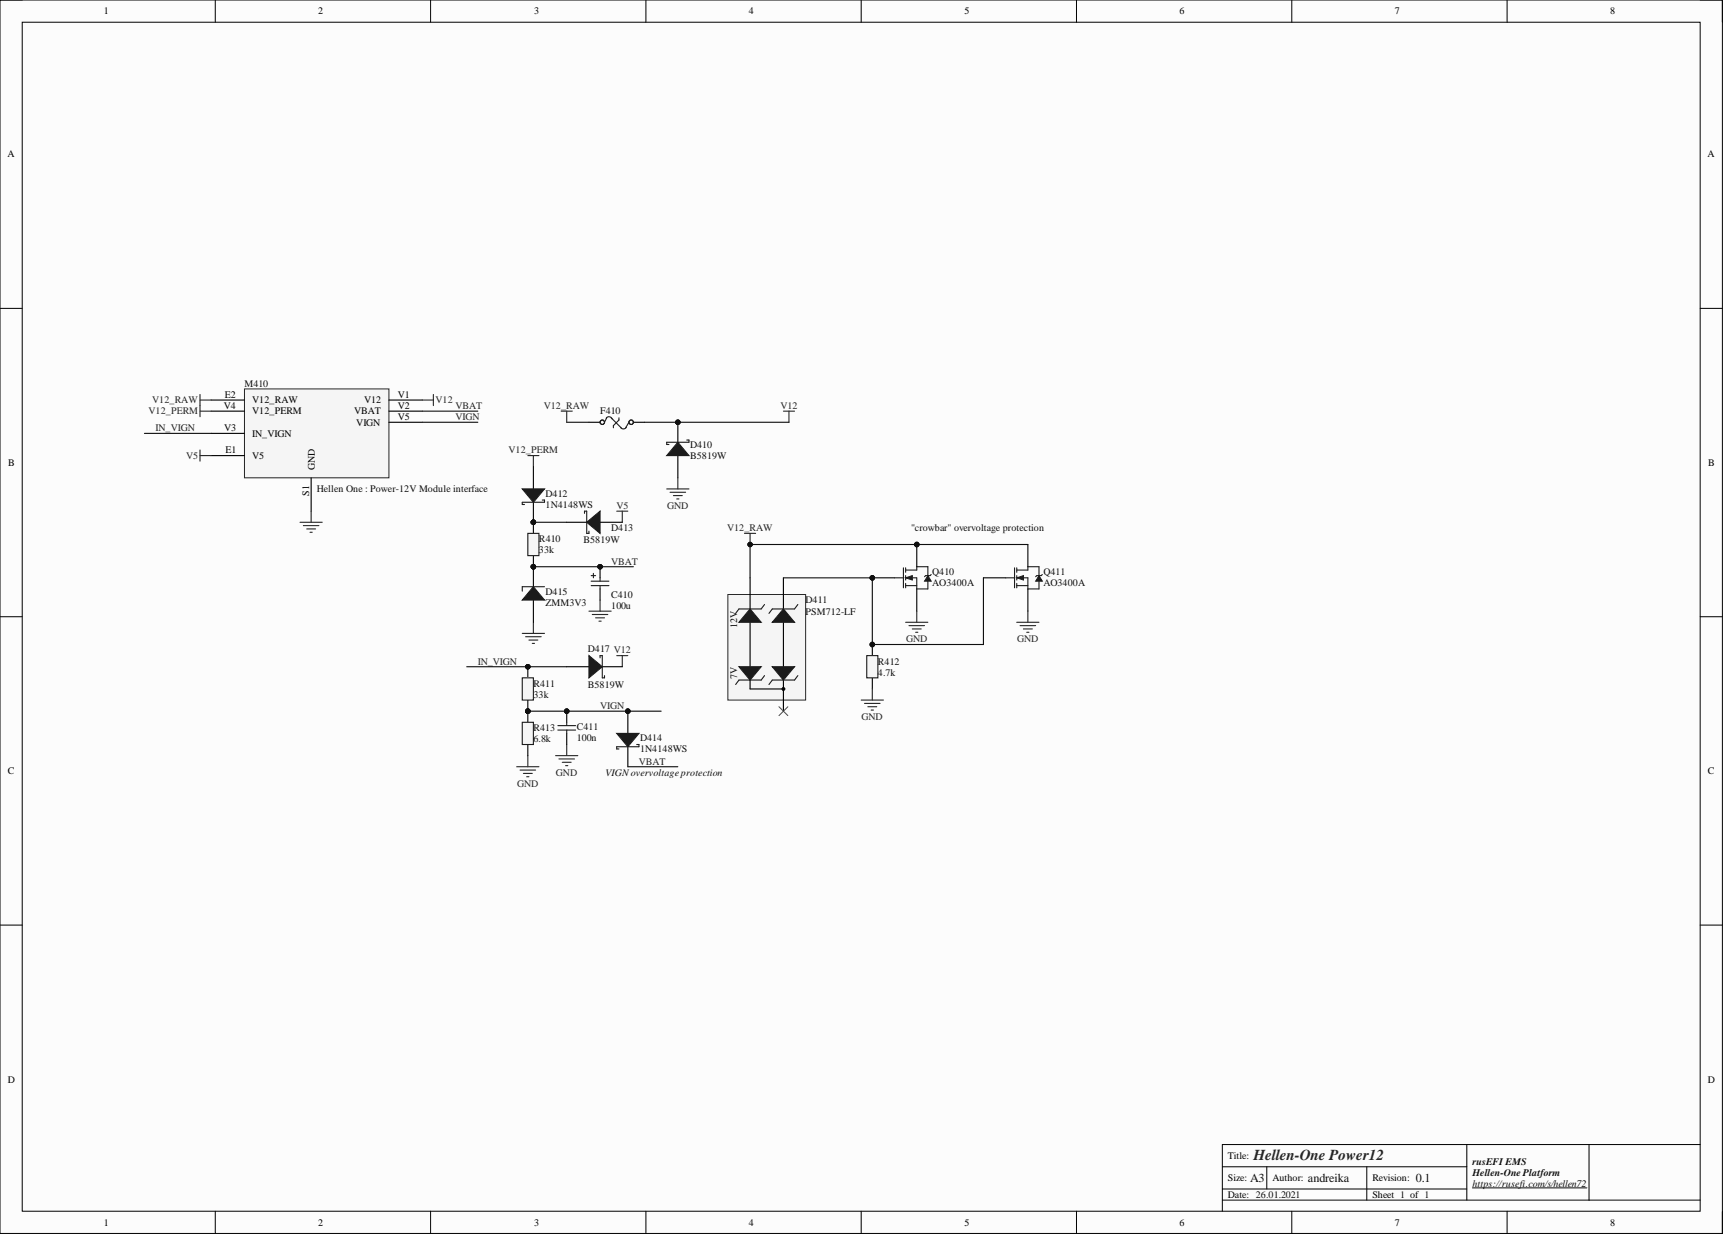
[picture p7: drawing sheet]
<svg xmlns="http://www.w3.org/2000/svg" width="393mm" height="282mm" viewBox="0 0 393 282" stroke-linecap="round" stroke-linejoin="round" font-family="sans-serif">
<path d="M0 0h393v281.5h-393z" fill-rule="evenodd" fill="#fcfcfc"/>
<path d="M0 0h393v281.5h-393z" fill="none" stroke="#000" stroke-width=".23"/>
<path d="M5.1 5.1h382.8v271.3h-382.8z" fill-rule="evenodd" fill="#fcfcfc"/>
<g fill="none" stroke="#000" stroke-width=".23">
<path d="M0 0h5.1M5.1 5.1h382.8v271.3h-382.8zM49.1 0v5.1M98.2 0v5.1M147.4 0v5.1M196.5 0v5.1M245.6 0v5.1M294.7 0v5.1M343.9 0v5.1M387.9 0h5.1v5.1M0 70.4h5.1M387.9 70.4h5.1"/>
<path d="M0 140.8h5.1M387.9 140.8h5.1M0 211.1h5.1M387.9 211.1h5.1M49.1 276.4v5.1M98.2 276.4v5.1M147.4 276.4v5.1M196.5 276.4v5.1M245.6 276.4v5.1M278.9 266.3h55.8M278.9 273.9h109M278.9 271.4h55.8"/>
<path d="M289 266.3v5.1M294.7 276.4v5.1M311.8 266.3v7.6M334.7 261.2v12.7M343.9 276.4v5.1M362.6 261.2v12.7M387.9 261.2h-109v15.2M393 276.4v5.1"/>
</g>
<path d="M335.9 271.1h26.2" fill="none" stroke="#0e0e0e" stroke-width=".23"/>
<g fill="none" stroke="#262626" stroke-width=".25">
<path d="M120.4 104h2.6M121.7 104v2.5M140.7 116.7h2.5M142 116.7v2.5M134.4 139.5h5M136.9 137v2.5M119.2 144.6h5M119.9 145.3h3.6M120.7 146.1h2M121.4 146.8h.6M121.7 142v2.6M135.1 140.3h3.6"/>
<path d="M135.9 141h2M136.7 141.8h.5M140.7 149.6h2.5M142 149.6v2.6M117.9 175h5.1M118.7 175.8h3.5M119.4 176.5h2M120.2 177.3h.5M120.4 172.5v2.5"/>
</g>
<circle cx="136.9" cy="129.3" r=".51" fill="#0e0e0e"/>
<circle cx="136.9" cy="129.3" r=".51" fill="none" stroke="#0e0e0e" stroke-width=".23"/>
<path d="M136.9 129.3v2.6" fill="none" stroke="#000" stroke-width=".25"/>
<circle cx="136.9" cy="129.3" r=".51" fill="#0e0e0e"/>
<circle cx="136.9" cy="129.3" r=".51" fill="none" stroke="#0e0e0e" stroke-width=".23"/>
<path d="M136.9 134.4v2.6" fill="none" stroke="#000" stroke-width=".25"/>
<path d="M134.9 132.6h4M134.9 131.4h1M134.9 133.7h4M135.4 130.9v1M136.9 131.9v.7M136.9 133.7v.7" fill="none" stroke="#1c1c1c" stroke-width=".25"/>
<circle cx="121.7" cy="119.2" r=".51" fill="#0e0e0e"/>
<circle cx="121.7" cy="119.2" r=".51" fill="none" stroke="#0e0e0e" stroke-width=".23"/>
<path d="M121.7 106.5v5.1M121.7 114.1v5.1" fill="none" stroke="#000" stroke-width=".25"/>
<circle cx="121.7" cy="119.2" r=".51" fill="#0e0e0e"/>
<circle cx="121.7" cy="119.2" r=".51" fill="none" stroke="#0e0e0e" stroke-width=".23"/>
<path d="M119.2 111.6h5l-2.5 3z" fill="#1c1c1c"/>
<path d="M119.2 111.6h5l-2.5 3zM123.7 114.1h.5v.5h-5v.5h.5" fill="none" stroke="#1c1c1c" stroke-width=".25"/>
<path d="M126.8 172.5h5M127.5 173.2h3.6M128.3 174h2M129 174.7h.6M129.3 169.9v2.6" fill="none" stroke="#262626" stroke-width=".25"/>
<path d="M129.3 119.2h5.1M136.9 119.2h5.1" fill="none" stroke="#000" stroke-width=".25"/>
<path d="M133.9 119.2l3-2.5v5z" fill="#1c1c1c"/>
<path d="M133.4 117.2v-.5h.5v5h.5v-.5M133.9 119.2l3-2.5v5z" fill="none" stroke="#1c1c1c" stroke-width=".25"/>
<circle cx="121.7" cy="129.3" r=".51" fill="#0e0e0e"/>
<circle cx="121.7" cy="129.3" r=".51" fill="none" stroke="#0e0e0e" stroke-width=".23"/>
<path d="M121.7 129.3v5.1M121.7 137v5" fill="none" stroke="#000" stroke-width=".25"/>
<circle cx="121.7" cy="129.3" r=".51" fill="#0e0e0e"/>
<circle cx="121.7" cy="129.3" r=".51" fill="none" stroke="#0e0e0e" stroke-width=".23"/>
<path d="M121.7 133.9l2.5 3.1h-5z" fill="#1c1c1c"/>
<path d="M121.7 133.9l2.5 3.1h-5zM124.2 133.9h-5v1" fill="none" stroke="#1c1c1c" stroke-width=".25"/>
<circle cx="129.3" cy="162.3" r=".51" fill="#0e0e0e"/>
<circle cx="129.3" cy="162.3" r=".51" fill="none" stroke="#0e0e0e" stroke-width=".23"/>
<path d="M129.3 162.3v2.6" fill="none" stroke="#000" stroke-width=".25"/>
<circle cx="129.3" cy="162.3" r=".51" fill="#0e0e0e"/>
<circle cx="129.3" cy="162.3" r=".51" fill="none" stroke="#0e0e0e" stroke-width=".23"/>
<path d="M129.3 167.4v2.5" fill="none" stroke="#000" stroke-width=".25"/>
<path d="M127.3 166.6h4M127.3 165.6h4M129.3 164.9v.7M129.3 166.6v.8" fill="none" stroke="#1c1c1c" stroke-width=".25"/>
<circle cx="121.7" cy="129.3" r=".51" fill="#0e0e0e"/>
<circle cx="121.7" cy="129.3" r=".51" fill="none" stroke="#0e0e0e" stroke-width=".23"/>
<circle cx="121.7" cy="119.2" r=".51" fill="#0e0e0e"/>
<circle cx="121.7" cy="119.2" r=".51" fill="none" stroke="#0e0e0e" stroke-width=".23"/>
<path d="M121.7 126.8v2.5" fill="none" stroke="#000" stroke-width=".25"/>
<circle cx="121.7" cy="129.3" r=".51" fill="#0e0e0e"/>
<circle cx="121.7" cy="129.3" r=".51" fill="none" stroke="#0e0e0e" stroke-width=".23"/>
<path d="M121.7 119.2v2.5" fill="none" stroke="#000" stroke-width=".25"/>
<circle cx="121.7" cy="119.2" r=".51" fill="#0e0e0e"/>
<circle cx="121.7" cy="119.2" r=".51" fill="none" stroke="#0e0e0e" stroke-width=".23"/>
<path d="M120.4 121.7h2.6v5.1h-2.6z" fill-rule="evenodd" fill="#f5f5f5"/>
<path d="M120.4 121.7h2.6v5.1h-2.6z" fill="none" stroke="#1c1c1c" stroke-width=".25"/>
<path d="M178.7 93.8h2.6M180 93.8v2.6" fill="none" stroke="#262626" stroke-width=".25"/>
<path d="M166.1 135.7h17.7v24.1h-17.7z" fill-rule="evenodd" fill="#f5f5f5"/>
<path d="M166.1 135.7h17.7v24.1h-17.7z" fill="none" stroke="#262626" stroke-width=".23"/>
<g fill="none" stroke="#000" stroke-width=".25">
<path d="M171.1 131.9v7.6M178.7 131.9v7.6M171.1 142v10.2M171.1 154.7v2.5h7.6M178.7 142v10.2M178.7 154.7v7.6"/>
<circle cx="178.7" cy="157.2" r=".28"/>
</g>
<path d="M174.4 138l-.7 1h-5.1l-.8 1M182 138l-.7 1h-5.1l-.8 1M174.4 154.2l-.7 1h-5.1l-.8 1M182 154.2l-.7 1h-5.1l-.8 1" fill="none" stroke="#1c1c1c" stroke-width=".25"/>
<path d="M168.6 152.2h5.1l-2.6 3z" fill="#1c1c1c"/>
<path d="M168.6 152.2h5.1l-2.6 3z" fill="none" stroke="#1c1c1c" stroke-width=".25"/>
<path d="M176.2 152.2h5.1l-2.6 3z" fill="#1c1c1c"/>
<path d="M176.2 152.2h5.1l-2.6 3z" fill="none" stroke="#1c1c1c" stroke-width=".25"/>
<path d="M178.7 139l2.6 3h-5.1z" fill="#1c1c1c"/>
<path d="M178.7 139l2.6 3h-5.1z" fill="none" stroke="#1c1c1c" stroke-width=".25"/>
<path d="M171.1 139l2.6 3h-5.1z" fill="#1c1c1c"/>
<g fill="none" stroke="#1c1c1c" stroke-width=".25">
<path d="M138.3 95.5l.2-.3a.76 .76 0 0 1 1.2 .4M138.4 95.4l-.5 1M139.4 95.4l2.3 2.2M141.2 95.4v.5l-1.2 1.2v.5M142.9 97.5l-.1 .1a.76 .76 0 0 1-1.2 0M143.5 96.4l-.8 1.2M171.1 139l2.6 3h-5.1z"/>
<circle cx="137.4" cy="96.4" r=".51"/>
<circle cx="144" cy="96.4" r=".51"/>
</g>
<path d="M134.4 96.4h2.5M144.5 96.4h2.6M129.3 152.2h5.1M136.9 152.2h5.1" fill="none" stroke="#000" stroke-width=".25"/>
<path d="M128 93.8h2.6M129.3 93.8v2.6M152.1 111.6h5.1M152.9 112.4h3.5M153.6 113.1h2.1M154.4 113.9h.5M154.7 109.1v2.5" fill="none" stroke="#262626" stroke-width=".25"/>
<path d="M134.4 149.6l3 2.6-3 2.5z" fill="#1c1c1c"/>
<path d="M134.4 149.6l3 2.6-3 2.5zM136.9 150.1v-.5h.5v5.1h.5v-.5" fill="none" stroke="#1c1c1c" stroke-width=".25"/>
<circle cx="154.7" cy="96.4" r=".51" fill="#0e0e0e"/>
<circle cx="154.7" cy="96.4" r=".51" fill="none" stroke="#0e0e0e" stroke-width=".23"/>
<path d="M154.7 96.4v5M154.7 104v5.1" fill="none" stroke="#000" stroke-width=".25"/>
<circle cx="154.7" cy="96.4" r=".51" fill="#0e0e0e"/>
<circle cx="154.7" cy="96.4" r=".51" fill="none" stroke="#0e0e0e" stroke-width=".23"/>
<path d="M154.7 100.9l2.5 3.1h-5.1z" fill="#1c1c1c"/>
<path d="M154.7 100.9l2.5 3.1h-5.1zM156.7 100.4h.5v.5h-5.1v.5h.5" fill="none" stroke="#1c1c1c" stroke-width=".25"/>
<path d="M106.5 152.2h22.8" fill="none" stroke="#0e0e0e" stroke-width=".25"/>
<circle cx="120.4" cy="152.2" r=".51" fill="#0e0e0e"/>
<circle cx="120.4" cy="152.2" r=".51" fill="none" stroke="#0e0e0e" stroke-width=".23"/>
<path d="M121.7 129.3h22.8" fill="none" stroke="#0e0e0e" stroke-width=".25"/>
<circle cx="121.7" cy="129.3" r=".51" fill="#0e0e0e"/>
<circle cx="121.7" cy="129.3" r=".51" fill="none" stroke="#0e0e0e" stroke-width=".23"/>
<circle cx="136.9" cy="129.3" r=".51" fill="#0e0e0e"/>
<circle cx="136.9" cy="129.3" r=".51" fill="none" stroke="#0e0e0e" stroke-width=".23"/>
<path d="M121.7 119.2h7.6" fill="none" stroke="#0e0e0e" stroke-width=".25"/>
<circle cx="121.7" cy="119.2" r=".51" fill="#0e0e0e"/>
<circle cx="121.7" cy="119.2" r=".51" fill="none" stroke="#0e0e0e" stroke-width=".23"/>
<path d="M120.4 162.3h30.5" fill="none" stroke="#0e0e0e" stroke-width=".25"/>
<circle cx="120.4" cy="162.3" r=".51" fill="#0e0e0e"/>
<circle cx="120.4" cy="162.3" r=".51" fill="none" stroke="#0e0e0e" stroke-width=".23"/>
<circle cx="129.3" cy="162.3" r=".51" fill="#0e0e0e"/>
<circle cx="129.3" cy="162.3" r=".51" fill="none" stroke="#0e0e0e" stroke-width=".23"/>
<circle cx="143.2" cy="162.3" r=".51" fill="#0e0e0e"/>
<circle cx="143.2" cy="162.3" r=".51" fill="none" stroke="#0e0e0e" stroke-width=".23"/>
<path d="M129.3 96.4h5.1M147.1 96.4h32.9" fill="none" stroke="#0e0e0e" stroke-width=".25"/>
<circle cx="154.7" cy="96.4" r=".51" fill="#0e0e0e"/>
<circle cx="154.7" cy="96.4" r=".51" fill="none" stroke="#0e0e0e" stroke-width=".23"/>
<path d="M55.8 88.8h32.9v20.3h-32.9z" fill-rule="evenodd" fill="#f5f5f5"/>
<path d="M55.8 88.8h32.9v20.3h-32.9z" fill="none" stroke="#262626" stroke-width=".23"/>
<path d="M48.2 91.3h7.6M48.2 93.8h7.6M48.2 98.9h7.6M88.7 91.3h7.6M88.7 93.8h7.6M88.7 96.4h7.6M48.2 104h7.6M71 109.1v7.6" fill="none" stroke="#000" stroke-width=".25"/>
<g fill="none" stroke="#262626" stroke-width=".25">
<path d="M45.6 90v5.1M45.6 91.3h2.6M45.6 93.8h2.6M96.3 91.3h2.6M98.9 90v2.6M45.6 102.7v2.6M45.6 104h2.6M68.5 119.2h5M69.2 120h3.6M71 116.7v2.5M70 120.7h2M70.7 121.5h.5"/>
<path d="M169.9 121.7h2.5M171.1 121.7v2.6"/>
</g>
<path d="M33 98.9h15.2M96.3 93.8h12.7M96.3 96.4h12.7" fill="none" stroke="#0e0e0e" stroke-width=".25"/>
<circle cx="171.1" cy="124.3" r=".51" fill="#0e0e0e"/>
<circle cx="171.1" cy="124.3" r=".51" fill="none" stroke="#0e0e0e" stroke-width=".23"/>
<path d="M177.7 161.3l2.1 2M179.8 161.3l-2.1 2" fill="none" stroke="#4c4c4c" stroke-width=".23"/>
<circle cx="199" cy="147.1" r=".51" fill="#0e0e0e"/>
<circle cx="199" cy="147.1" r=".51" fill="none" stroke="#0e0e0e" stroke-width=".23"/>
<path d="M199 147.1v2.5M199 154.7v2.5" fill="none" stroke="#000" stroke-width=".25"/>
<circle cx="199" cy="147.1" r=".51" fill="#0e0e0e"/>
<circle cx="199" cy="147.1" r=".51" fill="none" stroke="#0e0e0e" stroke-width=".23"/>
<path d="M197.8 149.6h2.5v5.1h-2.5z" fill-rule="evenodd" fill="#f5f5f5"/>
<path d="M197.8 149.6h2.5v5.1h-2.5z" fill="none" stroke="#1c1c1c" stroke-width=".25"/>
<circle cx="209.2" cy="124.3" r=".51" fill="#0e0e0e"/>
<circle cx="209.2" cy="124.3" r=".51" fill="none" stroke="#0e0e0e" stroke-width=".23"/>
<circle cx="199" cy="131.9" r=".51" fill="#0e0e0e"/>
<circle cx="199" cy="131.9" r=".51" fill="none" stroke="#0e0e0e" stroke-width=".23"/>
<path d="M209.2 124.3v5" fill="none" stroke="#000" stroke-width=".25"/>
<circle cx="209.2" cy="124.3" r=".51" fill="#0e0e0e"/>
<circle cx="209.2" cy="124.3" r=".51" fill="none" stroke="#0e0e0e" stroke-width=".23"/>
<path d="M199 131.9h5.1" fill="none" stroke="#000" stroke-width=".25"/>
<circle cx="199" cy="131.9" r=".51" fill="#0e0e0e"/>
<circle cx="199" cy="131.9" r=".51" fill="none" stroke="#0e0e0e" stroke-width=".23"/>
<path d="M209.2 134.4v5.1" fill="none" stroke="#000" stroke-width=".25"/>
<path d="M204.1 131.9h2M206.1 129.6v4.6M206.6 130.1h2.6M206.6 131.9h2.6v2.5M206.6 133.7h2.6M206.6 129.6v1M206.6 131.4v1M206.6 133.2v1" fill="none" stroke="#1c1c1c" stroke-width=".25"/>
<path d="M206.6 131.9l1.6-.5v1z" fill="#1c1c1c"/>
<path d="M206.6 131.9l1.6-.5v1z" fill="none" stroke="#1c1c1c" stroke-width=".23"/>
<path d="M209.2 129.3v.8M209.2 134.4h2.5" fill="none" stroke="#1c1c1c" stroke-width=".25"/>
<path d="M211.7 131.4l.8 1.2h-1.6z" fill="#1c1c1c"/>
<path d="M211.7 131.4l.8 1.2h-1.6z" fill="none" stroke="#1c1c1c" stroke-width=".23"/>
<path d="M209.2 129.3h2.5v2.1M211.7 132.6v1.8M212.5 131.1l-.3 .3h-1l-.3 .2M229.4 131.9h2.1M231.5 129.6v4.6M232 130.1h2.5M232 131.9h2.5v2.5M232 133.7h2.5M232 129.6v1M232 131.4v1M232 133.2v1" fill="none" stroke="#1c1c1c" stroke-width=".25"/>
<path d="M224.4 131.9h5M234.5 124.3v5M234.5 134.4v5.1" fill="none" stroke="#000" stroke-width=".25"/>
<path d="M232 131.9l1.5-.5v1z" fill="#1c1c1c"/>
<path d="M232 131.9l1.5-.5v1z" fill="none" stroke="#1c1c1c" stroke-width=".23"/>
<path d="M234.5 129.3v.8M234.5 134.4h2.6" fill="none" stroke="#1c1c1c" stroke-width=".25"/>
<path d="M237.1 131.4l.7 1.2h-1.5z" fill="#1c1c1c"/>
<path d="M237.1 131.4l.7 1.2h-1.5z" fill="none" stroke="#1c1c1c" stroke-width=".23"/>
<path d="M234.5 129.3h2.6v2.1M237.1 132.6v1.8M237.8 131.1l-.2 .3h-1.1l-.2 .2" fill="none" stroke="#1c1c1c" stroke-width=".25"/>
<g fill="none" stroke="#262626" stroke-width=".25">
<path d="M209.2 139.5v2.5M234.5 139.5v2.5M196.5 159.8h5.1M199 157.2v2.6M206.6 142h5.1M207.4 142.8h3.5M208.2 143.5h2M208.9 144.3h.5M232 142h5.1M232.7 142.8h3.6M233.5 143.5h2M234.3 144.3h.5"/>
<path d="M197.3 160.5h3.5M198 161.3h2M198.8 162.1h.5"/>
</g>
<path d="M234.5 124.3h-63.4v7.6" fill="none" stroke="#0e0e0e" stroke-width=".25"/>
<circle cx="209.2" cy="124.3" r=".51" fill="#0e0e0e"/>
<circle cx="209.2" cy="124.3" r=".51" fill="none" stroke="#0e0e0e" stroke-width=".23"/>
<circle cx="171.1" cy="124.3" r=".51" fill="#0e0e0e"/>
<circle cx="171.1" cy="124.3" r=".51" fill="none" stroke="#0e0e0e" stroke-width=".23"/>
<path d="M178.7 131.9h20.3v15.2h25.4v-15.2" fill="none" stroke="#0e0e0e" stroke-width=".25"/>
<circle cx="199" cy="131.9" r=".51" fill="#0e0e0e"/>
<circle cx="199" cy="131.9" r=".51" fill="none" stroke="#0e0e0e" stroke-width=".23"/>
<circle cx="199" cy="147.1" r=".51" fill="#0e0e0e"/>
<circle cx="199" cy="147.1" r=".51" fill="none" stroke="#0e0e0e" stroke-width=".23"/>
<circle cx="120.4" cy="162.3" r=".51" fill="#0e0e0e"/>
<circle cx="120.4" cy="162.3" r=".51" fill="none" stroke="#0e0e0e" stroke-width=".23"/>
<circle cx="120.4" cy="152.2" r=".51" fill="#0e0e0e"/>
<circle cx="120.4" cy="152.2" r=".51" fill="none" stroke="#0e0e0e" stroke-width=".23"/>
<path d="M120.4 159.8v2.5" fill="none" stroke="#000" stroke-width=".25"/>
<circle cx="120.4" cy="162.3" r=".51" fill="#0e0e0e"/>
<circle cx="120.4" cy="162.3" r=".51" fill="none" stroke="#0e0e0e" stroke-width=".23"/>
<path d="M120.4 152.2v2.5" fill="none" stroke="#000" stroke-width=".25"/>
<circle cx="120.4" cy="152.2" r=".51" fill="#0e0e0e"/>
<circle cx="120.4" cy="152.2" r=".51" fill="none" stroke="#0e0e0e" stroke-width=".23"/>
<path d="M119.2 154.7h2.5v5.1h-2.5z" fill-rule="evenodd" fill="#f5f5f5"/>
<path d="M119.2 154.7h2.5v5.1h-2.5z" fill="none" stroke="#1c1c1c" stroke-width=".25"/>
<circle cx="120.4" cy="162.3" r=".51" fill="#0e0e0e"/>
<circle cx="120.4" cy="162.3" r=".51" fill="none" stroke="#0e0e0e" stroke-width=".23"/>
<path d="M120.4 162.3v2.6M120.4 169.9v2.6" fill="none" stroke="#000" stroke-width=".25"/>
<circle cx="120.4" cy="162.3" r=".51" fill="#0e0e0e"/>
<circle cx="120.4" cy="162.3" r=".51" fill="none" stroke="#0e0e0e" stroke-width=".23"/>
<path d="M119.2 164.9h2.5v5h-2.5z" fill-rule="evenodd" fill="#f5f5f5"/>
<path d="M119.2 164.9h2.5v5h-2.5z" fill="none" stroke="#1c1c1c" stroke-width=".25"/>
<circle cx="143.2" cy="162.3" r=".51" fill="#0e0e0e"/>
<circle cx="143.2" cy="162.3" r=".51" fill="none" stroke="#0e0e0e" stroke-width=".23"/>
<path d="M143.2 162.3v5.1" fill="none" stroke="#000" stroke-width=".25"/>
<circle cx="143.2" cy="162.3" r=".51" fill="#0e0e0e"/>
<circle cx="143.2" cy="162.3" r=".51" fill="none" stroke="#0e0e0e" stroke-width=".23"/>
<path d="M143.2 169.9v5.1" fill="none" stroke="#000" stroke-width=".25"/>
<path d="M140.7 167.4h5.1l-2.6 3z" fill="#1c1c1c"/>
<path d="M140.7 167.4h5.1l-2.6 3zM145.3 169.9h.5v.5h-5.1v.5h.5" fill="none" stroke="#1c1c1c" stroke-width=".25"/>
<path d="M143.2 175h11.5" fill="none" stroke="#0e0e0e" stroke-width=".25"/>
<text font-size="3.5" fill="#262626" x="286" y="264.7">Hellen-One Power12</text>
<g font-size="2.8" fill="#0e0e0e">
<text x="285.2" y="269.8">A3</text>
<text x="298.4" y="269.8">andreika</text>
<text x="323" y="269.8">0.1</text>
</g>
<g font-size="2.3">
<text x="23.7" y="3.3">1</text>
<text x="72.6" y="3.3">2</text>
<text x="121.9" y="3.3">3</text>
<text x="170.9" y="3.3">4</text>
<text x="220.1" y="3.3">5</text>
<text x="269.1" y="3.3">6</text>
<text x="318.3" y="3.3">7</text>
<text x="367.4" y="3.3">8</text>
<text x="1.7" y="35.9">A</text>
<text x="389.6" y="35.9">A</text>
<text x="51" y="93.3">V4</text>
<text x="51.3" y="90.8">E2</text>
<text x="57.6" y="92.1">V12_RAW</text>
<text x="57.6" y="94.6">V12_PERM</text>
<text x="80.8" y="94.6">VBAT</text>
<text x="83.1" y="92.1">V12</text>
<text x="90.8" y="90.8">V1</text>
<text x="90.8" y="93.3">V2</text>
<text x="90.8" y="95.9">V5</text>
<text x="51.1" y="98.4">V3</text>
<text x="57.6" y="99.7">IN_VIGN</text>
<text x="81.3" y="97.1">VIGN</text>
<text x="1.9" y="106.4">B</text>
<text x="51.5" y="103.5">E1</text>
<text x="57.6" y="104.7">V5</text>
<text x="71.8" y="107.3" transform="rotate(-90 71.8 107.3)">GND</text>
<text x="389.8" y="106.4">B</text>
<text x="70.6" y="113.2" transform="rotate(-90 70.6 113.2)">S1</text>
<text x="1.8" y="176.7">C</text>
<text x="389.7" y="176.7">C</text>
<text x="1.8" y="247.1">D</text>
<text x="389.7" y="247.1">D</text>
<text x="280.2" y="264.5">Title:</text>
<text x="280.2" y="269.6">Size:</text>
<text x="290.3" y="269.6">Author:</text>
<text x="313.1" y="269.6">Revision:</text>
<text x="280.2" y="273.4">Date: 26.01.2021</text>
<text x="313.1" y="273.4">Sheet 1 of 1</text>
<text x="23.7" y="279.7">1</text>
<text x="72.6" y="279.7">2</text>
<text x="121.9" y="279.7">3</text>
<text x="170.9" y="279.7">4</text>
<text x="220.1" y="279.7">5</text>
<text x="269.1" y="279.7">6</text>
<text x="318.3" y="279.7">7</text>
<text x="367.4" y="279.7">8</text>
</g>
<g font-size="2.3" fill="#0e0e0e">
<text x="55.8" y="88.3">M410</text>
<text x="136.9" y="94.6">F410</text>
<text x="157.4" y="102.2">D410</text>
<text x="157.4" y="104.7">B5819W</text>
<text x="72.3" y="112.4">Hellen One : Power-12V Module interface</text>
<text x="124.5" y="113.4">D412</text>
<text x="124.5" y="115.9">1N4148WS</text>
<text x="123" y="123.8">R410</text>
<text x="133.1" y="124">B5819W</text>
<text x="139.4" y="121.2">D413</text>
<text x="207.9" y="121.2">&quot;crowbar&quot; overvoltage protection</text>
<text x="123" y="126.3">33k</text>
<text x="212.7" y="131.1">Q410</text>
<text x="238.1" y="131.1">Q411</text>
<text x="124.5" y="135.7">D415</text>
<text x="139.4" y="136.4">C410</text>
<text x="183.8" y="137.7">D411</text>
<text x="212.7" y="133.7">AO3400A</text>
<text x="238.1" y="133.7">AO3400A</text>
<text x="124.5" y="138.2">ZMM3V3</text>
<text x="139.4" y="139">100u</text>
<text x="168.2" y="143.4" transform="rotate(-90 168.2 143.4)">12V</text>
<text x="183.8" y="140.3">PSM712-LF</text>
<text x="134.1" y="148.9">D417 V12</text>
<text x="168.2" y="155" transform="rotate(-90 168.2 155)">7V</text>
<text x="200.3" y="151.7">R412</text>
<text x="200.3" y="154.2">4.7k</text>
<text x="121.7" y="156.7">R411</text>
<text x="121.7" y="159.3">33k</text>
<text x="134.1" y="157">B5819W</text>
<text x="121.7" y="166.9">R413</text>
<text x="131.6" y="166.6">C411</text>
<text x="121.7" y="169.4">6.8k</text>
<text x="131.6" y="169.2">100n</text>
<text x="146" y="169.2">D414</text>
<text x="146" y="171.7">1N4148WS</text>
<text x="138.2" y="177">VIGNovervoltage protection</text>
<text x="335.9" y="268.4">Hellen-One Platform</text>
<text x="335.9" y="265.9">rusEFI EMS</text>
<text x="335.9" y="270.9">https://rusefi.com/s/hellen72</text>
</g>
<g font-size="2.3" fill="#262626">
<text x="33.9" y="94.6">V12_PERM</text>
<text x="34.7" y="92.1">V12_RAW</text>
<text x="99.4" y="92.1">V12</text>
<text x="103.9" y="93.3">VBAT</text>
<text x="103.9" y="95.9">VIGN</text>
<text x="124.1" y="93.3">V12_RAW</text>
<text x="178.1" y="93.3">V12</text>
<text x="35.5" y="98.4">IN_VIGN</text>
<text x="42.5" y="104.7">V5</text>
<text x="116" y="103.5">V12_PERM</text>
<text x="140.6" y="116.2">V5</text>
<text x="152.2" y="116.2">GND</text>
<text x="165.9" y="121.2">V12_RAW</text>
<text x="139.4" y="128.8">VBAT</text>
<text x="206.7" y="146.6">GND</text>
<text x="232.1" y="146.6">GND</text>
<text x="109" y="151.7">IN_VIGN</text>
<text x="136.9" y="161.8">VIGN</text>
<text x="196.6" y="164.3">GND</text>
<text x="118" y="179.6">GND</text>
<text x="126.9" y="177">GND</text>
<text x="145.8" y="174.5">VBAT</text>
</g>
</svg>
